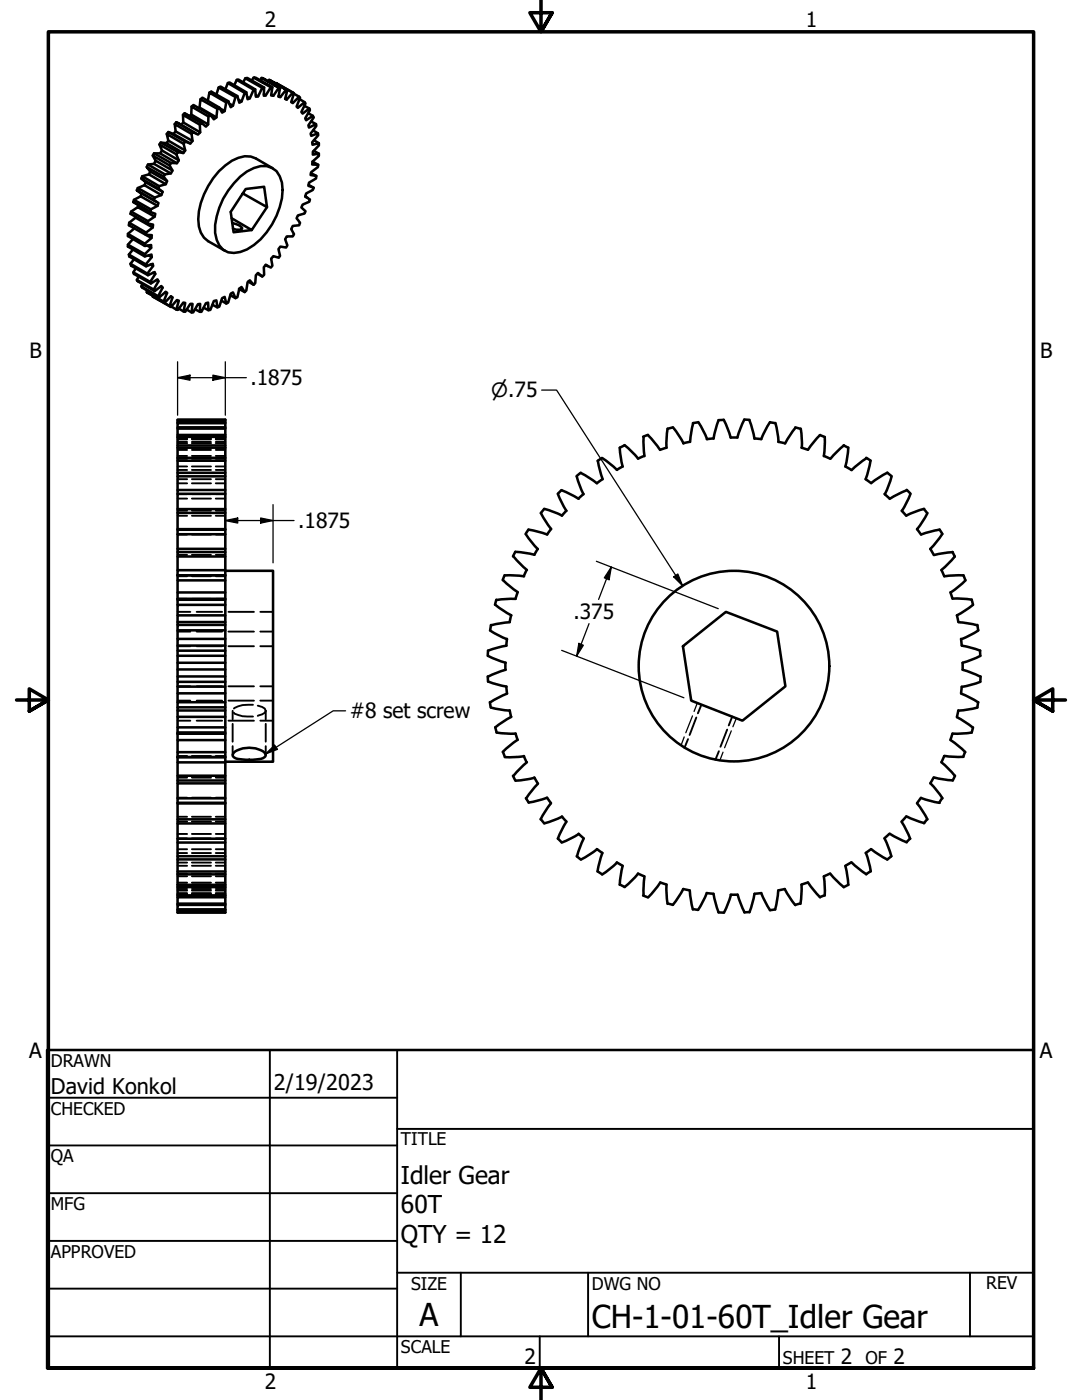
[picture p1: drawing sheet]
<svg xmlns="http://www.w3.org/2000/svg" width="216mm" height="279mm" viewBox="0 0 216 279" stroke-linecap="round" stroke-linejoin="round" font-family="sans-serif">
<!-- layer: Hidden (ANSI) -->
<g fill="none" stroke="#000" stroke-width=".38">
<path d="M35.4 99.5h1.9M35.4 98.6h1.9M35.4 96.5h1.9M35.4 95.6h1.9M35.4 93.8h1.9M35.4 93.1h1.9M35.4 91.6h1.9M35.4 91h1.9M35.4 89.8h1.9M35.4 89.3h1.9M35.4 88.5h1.9M35.4 88.2h1.9"/>
<path d="M35.4 87.7h1.9M35.4 87.5h1.9M35.4 87.3h1.9M38.3 99.5h3.8M38.3 98.6h3.8M38.3 96.5h3.8M38.3 95.6h3.8M38.3 93.8h3.8M38.3 93.1h3.8M38.3 91.6h3.8M38.3 91h3.8M38.3 89.8h3.8"/>
<path d="M38.3 89.3h3.8M38.3 88.5h3.8M38.3 88.2h3.8M38.3 87.7h3.8M38.3 87.5h3.8M38.3 87.3h3.8M43.1 99.5h1.9M43.1 98.6h1.9M43.1 96.5h1.9M43.1 95.6h1.9M43.1 93.8h1.9M43.1 93.1h1.9"/>
<path d="M43.1 91.6h1.9M43.1 91h1.9M43.1 89.8h1.9M43.1 89.3h1.9M43.1 88.5h1.9M43.1 88.2h1.9M43.1 87.7h1.9M43.1 87.5h1.9M43.1 87.3h1.9M35.4 119.5h1.9M35.4 115h1.9M35.4 110.7h1.9"/>
<path d="M35.4 106.7h1.9M35.4 102.9h1.9M35.4 101.9h1.9M38.3 119.5h3.8M38.3 115h3.8M38.3 110.7h3.8M38.3 106.7h3.8M38.3 102.9h3.8M38.3 101.9h3.8M43.1 119.5h1.9M43.1 115h1.9M43.1 110.7h1.9"/>
<path d="M43.1 106.7h1.9M43.1 102.9h1.9M43.1 101.9h1.9M35.4 129h2.6M35.4 122.1h2.6M35.4 126h2.6M35.4 137h2.6M35.4 139.8h2.6M39.2 129h5.1M39.2 122.1h5.1M39.2 126h5.1M39.2 137h5.1"/>
<path d="M39.2 139.8h5.1M45.6 129h5.1M45.6 122.1h5.1M45.6 126h5.1M45.6 137h5.1M45.6 139.8h5.1M51.9 129h2.6M51.9 122.1h2.6M51.9 126h2.6M51.9 137h2.6M51.9 139.8h2.6M35.4 143.8h2.6"/>
<path d="M35.4 159.2h1.9M35.4 155.2h1.9M35.4 150.9h1.9M35.4 146.4h1.9M38.3 159.2h3.8M38.3 155.2h3.8M38.3 150.9h3.8M38.3 146.4h3.8M39.2 143.8h5.1M43.1 159.2h1.9M43.1 155.2h1.9M43.1 150.9h1.9"/>
<path d="M43.1 146.4h1.9M45.6 143.8h5.1M46.4 141.9v1.7M46.4 144.5v3.5M46.4 148.9v1.8M46.7 142.2a5.1 5.1 0 0 0 3.8 .8M50.5 140.7a5.6 5.6 0 0 0-3.8 .7M51.4 140.8a1.8 1.8 0 0 1 1.6 1.1M51.9 143.8h2.6M53 141.9a2.2 2.2 0 0 1-1.6 1M53 141.9v1.7M53 144.5v3.5"/>
<path d="M53 148.9v1.8M137.3 147.5l-.7 1.7M138.9 143.2l-1.3 3.5M140 140.7l-.7 1.7M143.4 149.9l-.7 1.7M145.1 145.6l-1.3 3.4M146.1 143l-.7 1.8M35.4 178.6h1.9M35.4 178.4h1.9M35.4 178.2h1.9M35.4 177.7h1.9M35.4 177.4h1.9"/>
<path d="M35.4 176.5h1.9M35.4 176.1h1.9M35.4 174.9h1.9M35.4 174.4h1.9M35.4 172.8h1.9M35.4 172.1h1.9M35.4 170.2h1.9M35.4 169.5h1.9M35.4 167.3h1.9M35.4 166.4h1.9M35.4 164h1.9M35.4 163h1.9"/>
<path d="M38.3 178.6h3.8M38.3 178.4h3.8M38.3 178.2h3.8M38.3 177.7h3.8M38.3 177.4h3.8M38.3 176.5h3.8M38.3 176.1h3.8M38.3 174.9h3.8M38.3 174.4h3.8M38.3 172.8h3.8M38.3 172.1h3.8M38.3 170.2h3.8"/>
<path d="M38.3 169.5h3.8M38.3 167.3h3.8M38.3 166.4h3.8M38.3 164h3.8M38.3 163h3.8M43.1 178.6h1.9M43.1 178.4h1.9M43.1 178.2h1.9M43.1 177.7h1.9M43.1 177.4h1.9M43.1 176.5h1.9M43.1 176.1h1.9"/>
<path d="M43.1 174.9h1.9M43.1 174.4h1.9M43.1 172.8h1.9M43.1 172.1h1.9M43.1 170.2h1.9M43.1 169.5h1.9M43.1 167.3h1.9M43.1 166.4h1.9M43.1 164h1.9M43.1 163h1.9"/>
</g>
<!-- layer: Visible (ANSI) -->
<g fill="none" stroke="#000" stroke-width=".51">
<path d="M40 19.8l.4-.3 3.4 2M41.8 18.5l.4-.2 3.3 1.9M43.6 17.5l-.4 1.4M45.5 16.6l-.5 1.2M47.2 15.9l-.5 1.1M47.4 19.2l-3.4-1.9-.4 .2 3.4 1.9M47.6 19.9l.6 .4M49 15.6l-.5 .8M49.1 18.4l-3.3-2-.3 .2 3.3 1.9M49.3 19.4l.5 .2M50.6 15.5l-.4 .6M50.9 17.8l-3.3-1.9h-.4l3.4 2"/>
<path d="M51.1 19l.4 .2M52.2 15.6l-.3 .4M52.6 18.8l.4 .3M52.7 17.5l-3.4-1.9h-.3l3.3 1.9M53.7 15.9l-.2 .3M54 17.4l-3.4-1.9h.4l3.4 1.9M54.2 18.9l.3 .2M55.1 16.6h-.1M55.6 19.2l.3 .2M55.6 17.5l-3.4-1.9 3.7 2M56.9 19.7l.3 .2M57.1 17.9l-3.4-2 3.6 2.1"/>
<path d="M58.4 18.5l-3.3-1.9 3.4 1.9M58.7 18.7l1 .6M59.8 19.8l1 .6M26.7 39.9l1.4-.7 3.3 1.9M27.3 38l.2-.5 3.4 1.9M27.5 37.5l1.3-.5 3.4 1.9M28.2 35.6l.2-.4 3.3 1.9M28.3 38.6l-.2 .6M28.4 35.2l1.3-.4 3.4 2M28.8 37l.3-.6 3.3 1.9M29.1 36.4l-.9-.8 3.4 2M29.3 33.3l.2-.5 3.4 2"/>
<path d="M29.5 32.8l1.2-.1 3.4 1.9M29.7 34.8l.3-.6 3.3 1.9M30 34.2l-.7-.9 3.3 1.9M30.5 31.1l.2-.5 3.4 1.9M30.7 39.9l-3.4-1.9 3.9 2.3M30.7 32.7l.4-.6 3.3 1.9M30.7 30.6h1.2l3.4 2M31.1 32.1l-.6-1 3.3 1.9M31.8 28.8l.3-.4 3.4 2M31.9 30.6l.4-.6 3.4 2M32.1 28.4l1.1 .2 3.4 1.9M32.3 30l-.5-1.2 3.4 2"/>
<path d="M33.2 28.6l.4-.5 3.4 1.9M33.3 26.7l.3-.3 3.4 1.9M33.6 28.1l-.3-1.4 3.3 2M33.6 26.4l1 .3 3.4 1.9M34.6 26.7l.5-.5 3.3 1.9M34.9 24.8l.3-.4 3.3 2M35.1 26.2l-.2-1.4 3.3 1.9M35.2 24.4l3.9 2.2M36.1 24.9l.5-.5 3.3 2M36.6 24.4l-.1-1.5 3.4 2M36.8 22.6l3.4 1.9-3.4-1.9-.3 .3M37.8 23.2l.4-.3 3.3 1.9"/>
<path d="M38.2 22.9v-1.6l3.4 1.9M38.2 21.3l.4-.3 3.4 1.9M39.6 21.6l.2-.1 3.4 1.9M39.8 21.5l.2-1.7 3.4 1.9M40.2 24.5l.9 .8 .4-.5 .1-1.6 .4-.3 .7 .9 .5-.4 .2-1.7 .4-.2 .5 1 .5-.3 .3-1.8 .4-.2 .5 1.2 .5-.3 .5-1.7 .4-.2 .4 1.3 .4-.2 .6-1.8 .3-.1 .3 1.4 .4-.2 .8-1.7 .3-.1 .2 1.5 .4-.1 .8-1.7h.4l-.1 1.6h.4l1-1.7h.4l-.3 1.7h.4l1.1-1.6 .3 .1-.3 1.7 .3 .1 1.2-1.5 .2 .1-.4 1.7 .3 .2 1.2-1.4 .3 .1-.6 1.8 .3 .2 1.3-1.3 .2 .2-.7 1.8 .2 .2 1.4-1.1 .2 .2-.9 1.8 .3 .3 1.3-1 .1 .3-.9 1.6 .2 .4 1.3-.9 .2 .3-1.1 1.6 .2 .5 1.4-.7v.3l-1.1 1.6 .1 .4 1.3-.5 .1 .4-1.2 1.4 .1 .5 1.2-.3v.4l-1.2 1.3v.6l1.2-.2v.4l-1.2 1.2-.1 .5 1.2 .1-.1 .4-1.3 1.1-.1 .5 1.1 .2v.5l-1.4 .8-.2 .7 1.1 .4-.2 .4-1.3 .7-.2 .6 .9 .6-.1 .5-1.3 .5-.3 .6 .9 .8-.2 .4-1.4 .4-.2 .6 .7 .8-.2 .6-1.3 .1-.3 .6 .6 1-.3 .5h-1.2l-.3 .6 .4 1.2-.2 .4-1.2-.2-.3 .5 .3 1.4-.3 .3-1.1-.3-.4 .5 .3 1.4-.4 .4-1-.6-.4 .5 .1 1.6-.4 .3-.8-.7-.4 .4-.2 1.6-.3 .3-.8-.9-.4 .4-.3 1.7-.3 .3-.6-1-.4 .3-.4 1.7-.4 .2-.5-1.1-.5 .2-.5 1.8-.4 .2-.3-1.4-.5 .3-.5 1.7-.4 .1-.2-1.4-.5 .2-.7 1.7-.4 .1-.1-1.5-.4 .1-.9 1.7h-.3v-1.6l-.4 .1-1 1.7h-.3l.2-1.8h-.4l-1 1.6h-.4l.4-1.7-.4-.1-1.1 1.4h-.3l.5-1.8-.4-.1-1.2 1.4-.3-.2 .6-1.7-.3-.3-1.2 1.3-.3-.2 .7-1.7-.2-.3-1.4 1.2-.1-.3 .8-1.7-.2-.3-1.3 1-.2-.3 .9-1.7-.2-.3-1.3 .8-.1-.3 1-1.6-.1-.4-1.4 .6-.1-.3 1.1-1.5v-.5l-1.4 .5v-.3l1.2-1.5-.1-.5-1.3 .4v-.5l1.3-1.2v-.6l-1.3 .2v-.5l1.3-1.1 .1-.6h-1.2v-.5l1.4-1v-.6l-1.1-.2 .1-.5 1.4-.9 .1-.5-1-.4 .1-.5 1.3-.7 .2-.6-.9-.6 .2-.5 1.3-.5 .2-.6-.8-.7 .1-.5 1.4-.3 .2-.7-.7-.9 .3-.4 1.2-.2 .3-.6-.6-1 .3-.5 1.2 .1 .4-.6-.5-1.2 .3-.4 1.1 .1 .4-.5-.4-1.3 .4-.4 1 .3 .4-.5-.2-1.4 .3-.3 1 .5 .4-.5v-1.5zM41.5 20.1l.3-1.6 3.3 1.9M43.8 21.6l1 .6M45.8 20.7l.7 .4M47.9 35.2a7.1 7.1 0 0 1 5.3-2.1 3.7 3.7 0 0 1 3.1 3.3 14 14 0 0 1-4.3 11.4 7.4 7.4 0 0 1-6.5 2.6 4.2 4.2 0 0 1-2.6-3.9 14.8 14.8 0 0 1 5-11.3zM48.5 38.6l4.8 2.7-.6-4-3.7 .4-3 4.6 .6 4.1 3.6-.5M54.4 33.6l-3.3-2a4.7 4.7 0 0 0-4.8 .5 15.1 15.1 0 0 0-6.7 11.7 4.9 4.9 0 0 0 1.9 4.3l3.4 1.9M60.8 21.1l.9 .6"/>
<path d="M60.9 39.2l.5 .3M61.5 22.6l.9 .5M61.6 36.9l.9 .6M62 34.5l1.1 .6M62.1 24.3l1 .5M62.4 32.3l1.1 .6M62.5 26l.9 .6M62.6 30.1l1 .6M62.7 28l.9 .6M25.8 44.4l1.3-1 3.4 2M26.2 42.2l1.3-.9 3.4 1.9M26.5 49.8l-.8 1"/>
<path d="M26.5 47.7l-1 1.1M26.7 51.8l-.7 .8M26.8 45.6l-1.3 1.1M27.1 53.5l-.5 .9M27.1 43.2v.2M27.6 40.9l-.1 .4M27.7 55.2l-.4 .7M28.4 56.7l-.2 .5M28.9 50.7l-3.4-1.9v.4l3.4 2M28.9 48.6l-3.4-1.9v.4l3.4 2M29.1 52.8l-3.4-2 .1 .4 3.3 1.9M29.1 46.4l-3.3-2-.1 .6 3.4 1.9"/>
<path d="M29.2 46.9l1 .6M29.4 54.6l-3.4-2 .2 .4 3.3 1.9M29.4 58l-.1 .3M29.4 49l.8 .5M29.5 44.1l-3.3-1.9-.2 .5 3.4 1.9M29.7 51l.6 .3M30 56.3l-3.4-1.9 .1 .3 3.4 1.9M30 52.8l.5 .3M30.1 41.8l-3.4-1.9-.1 .4 3.4 2M30.5 59.1v.1M30.5 54.4l.5 .3M30.7 57.8l-3.4-1.9 .2 .2 3.4 2"/>
<path d="M31.2 55.9l.4 .2M31.6 59.1l-3.4-1.9 .2 .2 3.3 2M32.1 57.2l.3 .2M33 58.3l.3 .2M34.1 59.2l.3 .2M46 58.9l1 .6M46.4 44.5a2.77 2.77 0 0 1 1.9 1l-.1 .3h-.4l-1.3-.1M47.7 57.7l1.1 .6M49.5 56.2l1.1 .6M51.4 54.6l.9 .6M53 52.9l.5 .2M53.3 41.3l-3.1 4.6-4-2.3"/>
<path d="M32.6 60.2l-3.3-1.9 3.6 2.1M33.8 61.1l-3.3-1.9 3.5 2M34.2 61.2l1 .6M35.7 61.6l.9 .6M37.3 61.8l.9 .6M38.9 61.7l1 .5M40.6 61.4l1 .5M42.4 60.8l1 .5M44.2 60l.9 .6M35.4 83.8h9.6v98.3h-9.6h9.6M45 98.6h-9.6v3M45 97.8h-9.6v.8"/>
<path d="M45 95.1h-9.6v2.7M45 94.4h-9.6v.7M45 91.9h-9.6v2.5M45 91.4h-9.6v.5M45 89.3h-9.6v2.1M45 88.9h-9.6v.4M45 87.2h-9.6v1.7M45 86.8h-9.6v.4M45 85.5h-9.6v1.3M45 85.3h-9.6v.2M45 84.5h-9.6v.8M45 84.3h-9.6v.2"/>
<path d="M45 83.8h-9.6v.5M111.3 98.5l1.7 3.5M112.1 97.8l3.4 1.8M112.1 97.8l-.8 .7M115.1 95.1l1.3 3.5M115.9 94.3l-.8 .7M115.9 94.4l3.2 2.1M116.4 98.6l-1 .9M119.2 92l.9-.6 3 2.4M119.3 92l1 3.6M120.2 95.6l-1.1 .8M124.2 93.1l-1.1 .7"/>
<path d="M124.6 88.9l-.9 .5 .2 1.8 .3 1.9M124.6 88.8l2.7 2.7M128.4 87.2l.2 3.8M128.5 91l-1.2 .5M129.3 86.8l2.4 3M129.3 86.8l-1 .4M133.2 85.6l-.2 3.8-1.3 .4M134.2 85.3l-1 .3M134.3 85.3l2.1 3.2M137.6 88.2l-1.3 .3M138.3 84.4l-.6 3.8M139.3 84.3l-1 .1"/>
<path d="M139.3 84.2l1.8 3.4M142.4 87.5l-1.4 .1M144.4 83.8l-1 .1-1 3.6M144.4 83.8l1.4 3.5M145.8 87.3h1.3M149.5 83.9l1 3.7M149.6 83.8l-1.1-.1-1.4 3.6M153.6 84.2l-1.7 3.4-1.3-.1M153.6 84.3l1.1 .1M154.7 84.4l.6 3.8M155.3 88.2l1.3 .3M158.7 85.3l1 .3"/>
<path d="M158.7 85.3l-2 3.2M159.8 85.6l.2 3.8M159.9 89.3l1.3 .5M163.6 86.8l1 .4M163.7 86.8l-2.5 3M164.4 91l1.2 .5M164.6 87.2l-.2 3.8M168.3 88.9l1 .4-.6 3.8 1.2 .7M168.4 88.9l-2.7 2.7M172.8 91.4l.9 .6-1 3.6 1.1 .8M172.9 91.5l-3 2.3M176.5 98.6l1 .9"/>
<path d="M177.9 95l-.9-.7-3.2 2.1M177.9 95.1l-1.3 3.5M180.9 97.8l.7 .7M180.9 97.8l-3.4 1.8M181.7 98.6l-1.7 3.4M35.4 119.5v.2M35.4 119.5h9.6M45 113.9h9.5v38.1h-9.5M45 119.7h-9.6v1M45 118.2h-9.6v1.3M45 115.8h-9.6v2.4M45 113.8h-9.6v1h9.6h-9.6v1"/>
<path d="M45 111.1h-9.6v2.7M45 110.2h-9.6v.9M45 109.5h-9.6v.7M45 106.6h-9.6v2.9M45 105.7h-9.6v.9M45 105.6h-9.6v.1M45 102.4h-9.6v3.2M45 101.6h-9.6v.8M99 119.7l-.2 1M100.4 115.8l2.9 2.4M100.7 114.8l-.4 1M100.7 114.8l3.9 .2"/>
<path d="M102.5 111l2.6 2.8M102.8 110.1l-.4 .9M102.9 110.1l3.7 .6M102.9 119.5l-3.8 .2M103.3 118.2l-.4 1.3M104.9 106.6l2.4 3M105.1 113.8l-.6 1.2M105.4 105.7l-.5 .9M105.5 105.7l3.7 1M107.3 109.5l-.7 1.2M107.9 102.4l2.1 3.2M108.6 101.6l-.7 .8"/>
<path d="M108.6 101.5l3.6 1.4M110 105.6l-.8 1.1M113 101.9l-.9 1M183 105.6l.8 1.1M184.4 101.6l.6 .8M184.4 101.5l-3.6 1.4-.9-1M185.1 102.4l-2.1 3.2M187.5 105.7l.5 .9M187.5 105.7l-3.7 1M187.9 113.8l.5 1.2M188 106.6l-2.4 2.9 .7 1.2M189.6 118.2l.5 1.3"/>
<path d="M190 110.1l.5 1M190.1 119.5h1.9l1.9 .2 .3 1M190.1 110.2l-3.7 .6M190.5 111.1l-2.7 2.7M192.2 114.8l-3.8 .2M192.2 114.8l.4 1M192.7 115.8l-3 2.4M45 138.4h-9.6v1.7M45 137h-9.6v1.4M45 136.1h-9.6v.9M45 135h-9.6v1.1M45 133.6h-9.6v1.4"/>
<path d="M45 132.3h-9.6v1.3M45 130.9h-9.6v1.4M45 129.9h-9.6v1M45 128.8h-9.6v1.1M45 127.5h-9.6v1.3M45 125.8h-9.6v1.7M45 124.7h-9.6v1.1M45 124.1h-9.6v.6M45 122.8h-9.6v1.3M45 120.7h-9.6v2.1M97.3 135l.1 1M97.4 130.9l3.5 1.4"/>
<path d="M97.4 136l3.7 1M97.8 125.8l3.4 1.8M98 124.7l-.2 1.1M98.9 120.7l3.1 2.1M100.8 132.3v1.3M100.9 133.7l-3.5 1.3M101 137l.2 1.4M101.1 128.9l-3.7 1-.1 1M101.2 127.5l-.2 1.3M101.2 138.4l-3.4 1.8M101.7 124.2l-3.7 .6M102 122.8l-.3 1.3"/>
<path d="M136.3 129l8.5-6.9 10.3 3.9 1.6 11-8.6 6.8-10.2-4zM191.3 124.2l3.7 .6M191.8 127.5l.1 1.4 3.7 1M191.8 138.4l3.4 1.8M191.9 137l-.1 1.4M192.1 133.7l3.5 1.3M192.1 132.3v1.3M194.1 120.7l-1.5 1.1-1.7 1 .3 1.3M195 124.7l.2 1M195.2 125.8l-3.4 1.8M195.5 129.8l.1 1.1-3.5 1.4M195.6 136.1l-3.7 1"/>
<path d="M195.7 135l-.1 1M35.4 146.4v1.3M35.4 151.1v1M35.4 151.1h9.6M35.4 146.4h9.6M45 159.3h-9.6v.9M45 156.3h-9.6v3M45 155.8h-9.6v.5M45 154.8h-9.6v1M45 152.1h-9.6v2.7M45 151.1h-9.6M45 150.1h-9.6v1"/>
<path d="M45 147.7h-9.6v2.4M45 146.2h-9.6v.2M45 145.2h-9.6v1M45 143.1h-9.6v2.1M45 141.8h-9.6v1.3M45 141.2h-9.6v.6M45 140.1h-9.6v1.1M46.7 150.2a5.4 5.4 0 0 1 6.1 0l.2 .5a1.24 1.24 0 0 1-1.4 .8 9.6 9.6 0 0 1-4.9-.4l-.3-.4zM97.7 140.1l.2 1.1M97.9 141.2l3.8 .6M99.1 146.2l3.8 .2M100.4 150.1l.3 .9"/>
<path d="M101.7 141.8l.3 1.3M102 143.1l-3.2 2.1 .3 1M102.4 154.8l.4 1M102.9 146.4l.4 1.3-1.6 1.1-1.4 1.3M104.5 150.9l.6 1.2M104.6 150.9l-3.9 .2M104.9 159.3l.6 .9 1.8-.4 1.9-.6 .7 1.1M105.1 152.1l-2.6 2.7M106.6 155.2l.7 1.1M106.6 155.2l-3.7 .6M107.4 156.4l-2.4 3M183.8 159.2l-.8 1.1"/>
<path d="M183.8 159.3l3.7 .9M185.7 156.3l2.4 3M186.3 155.2l-.7 1.1M188 159.3l-.6 .9M188.4 150.9l-.6 1.2 2.7 2.7M188.4 150.9l3.8 .1M189.7 147.7l2.9 2.4M190.1 146.4l-.5 1.3M190.6 154.8l-.5 .9-3.7-.5M190.9 143.1l3.2 2.1M191.2 141.8l-.3 1.3M192.6 150.1l-.4 1"/>
<path d="M194.2 145.2l-.3 1-3.8 .2M195 141.2l-3.7 .6M195.2 140.1l-.2 1.1M45 179.1h-9.6v1.2M45 178.7h-9.6v.4M45 177h-9.6v1.7M45 176.6h-9.6v.4M45 174.5h-9.6v2.1M45 173.9h-9.6v.6M45 171.5h-9.6v2.4M45 170.9h-9.6v.6M45 168.1h-9.6v2.8"/>
<path d="M45 167.4h-9.6v.7M45 164.3h-9.6v3.1M45 163.5h-9.6v.8M45 160.3h-9.6v3.2M45 160.2h-9.6v.1M107.9 163.5l.7 .8M109.9 160.3l-2 3.2M111.3 167.3l.8 .8M112.1 163l.9 1M112.2 163l-3.6 1.3M113 164l-1.7 3.4M115.1 170.9l.8 .6"/>
<path d="M115.4 166.4l1 .9M115.5 166.4l-3.4 1.8M116.5 167.3l-1.4 3.6M120.2 170.2l-1.1-.7-3.2 2M120.2 170.2l-1 3.7 .9 .6M123.1 172.1l1.1 .7M123.1 172.1l-3 2.4M123.7 176.5l.9 .5M124.2 172.8l-.5 3.8M127.3 174.3l1.2 .6M127.3 174.4l-2.7 2.7M128.3 178.7l1 .4"/>
<path d="M128.6 174.9l-.2 3.8M131.7 176.1l1.3 .4M131.8 176.1l-2.5 3M133 176.6l.2 3.8M137.6 177.7l-1.3-.3-.9 1.7-1.2 1.5-1-.3M137.6 177.7l.7 3.8M145.8 178.6h1.3M145.9 178.6l-1.4 3.5M147.2 178.5l1.4 3.6M155.3 177.7l-.6 3.8-1.1 .1-1.7-3.4-1.4 .2-1 3.7M155.3 177.7l1.3-.3 1 1.7 1.1 1.5M159.9 176.6l-.2 3.8"/>
<path d="M161.2 176.1l-1.3 .4M161.2 176.1l2.4 3M164.4 174.9l.2 3.8M164.6 178.7l-1 .3M165.6 174.3l-1.2 .6M168.7 172.8l.6 3.8-.9 .4-2.7-2.6M169.9 172.1l-1.2 .7M169.9 172.1l3 2.4M172.8 170.2l1 3.7M173.7 173.9l-.9 .6M173.8 169.5l-1.1 .7M177.5 166.4l-1 .9 1.4 3.6-.8 .6-3.3-2"/>
<path d="M177.5 166.4l3.4 1.7M179.9 164l1.7 3.4M180.8 163l-.9 1M180.9 162.9l3.5 1.4M181.6 167.3l-.7 .8M183 160.3l2.1 3.2M185 163.5l-.6 .8M45 181.6h-9.6v.5M45 181.5h-9.6v.1M45 180.6h-9.6v.9M45 180.3h-9.6v.3M138.3 181.4l1 .2 .9-1.6 .8-1.8 1.4 .2 1 3.7h1"/>
<path d="M149.5 182l-1 .1M159.7 180.3l-1 .3"/>
<circle cx="146.5" cy="132.9" r="19"/>
</g>
<circle cx="35.4" cy="114.8" r=".25" fill="#000"/>
<!-- layer: Hidden Narrow (ANSI) -->
<path d="M136.5 147.1l-.6 1.7M138.2 142.9l-1.4 3.3M139.1 140.3l-.6 1.7M144.3 150.1l-.7 1.7M145.9 145.9l-1.3 3.3M146.9 143.3l-.7 1.7" fill="none" stroke="#000" stroke-width=".25"/>
<!-- layer: Border (ANSI) -->
<path d="M107.9 0v6.4l-2.2-3.9h4.5l-2.3 3.9 2.3-3.9M3.3 139.7h6.4l-3.9-2.2v4.4l3.9-2.2-3.9 2.2M212.6 139.7h-6.4l3.9-2.2v4.4l-3.9-2.2 3.9 2.2M9.7 273v-266.6h196.5v266.6h-196.5h196.5M110.2 276.9l-2.3-3.9 2.3 3.9h-4.5l2.2-3.9v6.4" fill="none" stroke="#000" stroke-width=".7"/>
<!-- layer: Title (ANSI) -->
<g fill="none" stroke="#000" stroke-width=".38">
<path d="M9.4 219.1h69.8M53.8 209.5v63.5M79.2 209.5v63.5M9.4 228.6h69.8M9.4 238.1h69.8M79.2 225.3h127M9.4 247.6h69.8M9.4 257.2h69.8M79.2 254h127M91.9 254v12.7M117.3 254v12.7M193.5 254v12.7"/>
<path d="M9.4 266.7h196.8M107.7 266.7v6.3M155.4 266.7v6.3"/>
</g>
<path d="M9.4 209.5h196.8v63.5h-196.8z" fill="none" stroke="#000" stroke-width=".51"/>
<!-- layer: Dimension (ANSI) -->
<g fill="none" stroke="#000" stroke-width=".25">
<path d="M35.4 75.4l2.5-.5v1zM35.4 75.4h13.7M35.4 72.2v10.7M42.5 74.9l2.5 .5-2.5 .5zM45 72.2v10.7M108.1 77.9h3l25.1 39M45 103.9l2.4-.5v1zM45 100.7v11.6M45 103.9h13.7M52 103.4l2.5 .5-2.5 .5zM54.5 100.7v11.6M119 112l24.3 9.5"/>
<path d="M122 113.2l-.5 2.5-.9-.4zM122 113.2l-2.6 6.4M134.4 115.1l.9-.5 .9 2.3zM112.1 129.8l24.4 9.5M115.5 128.4l.9 .4-1.3 2.1zM117.5 124.5l-2.4 6.4"/>
</g>
<g fill="#000">
<path d="M35.4 75.4l2.5-.5v1z" fill-rule="evenodd"/>
<path d="M42.5 74.9l2.5 .5-2.5 .5z" fill-rule="evenodd"/>
<path d="M45 103.9l2.4-.5v1z" fill-rule="evenodd"/>
<path d="M52 103.4l2.5 .5-2.5 .5z" fill-rule="evenodd"/>
<path d="M122 113.2l-.5 2.5-.9-.4z" fill-rule="evenodd"/>
<path d="M134.4 115.1l.9-.5 .9 2.3z" fill-rule="evenodd"/>
<path d="M115.5 128.4l.9 .4-1.3 2.1z" fill-rule="evenodd"/>
</g>
<!-- layer: Symbol (ANSI) -->
<path d="M53 150.5l1.8-1.8 .6 .8zM69 141.9h-2.5l-13.5 8.6" fill="none" stroke="#000" stroke-width=".25"/>
<path d="M53 150.5l1.8-1.8 .6 .8z" fill-rule="evenodd" fill="#000"/>
<g font-size="6.3">
<text x="83.7" y="264.5">A</text>
<text x="118.1" y="265">CH-1-01-60T_Idler Gear</text>
</g>
<g font-size="4.9">
<text x="80" y="236.3">Idler Gear</text>
<text x="80" y="242.1">60T</text>
<text x="80" y="248">QTY = 12</text>
</g>
<g font-size="4.3">
<text x="10.2" y="218.2">David Konkol</text>
<text x="54.6" y="217.6">2/19/2023</text>
</g>
<g font-size="4.2">
<text x="52.8" y="5.3">2</text>
<text x="160.8" y="5.3">1</text>
<text x="5.9" y="71.4">B</text>
<text x="207.6" y="71.4">B</text>
<text x="50" y="76.9">.1875</text>
<text x="59.5" y="105.4">.1875</text>
<text x="114.4" y="123.6">.375</text>
<text x="69.8" y="143.4">#8 set screw</text>
<text x="5.8" y="211.1">A</text>
<text x="207.5" y="211.1">A</text>
<text x="104.6" y="272.3">2</text>
<text x="167.8" y="272.2">2</text>
<text x="178.3" y="272.2">2</text>
<text x="52.8" y="277.1">2</text>
<text x="160.8" y="277.1">1</text>
</g>
<text font-size="3.9" x="98" y="79.3">⌀.75</text>
<g font-size="3.5">
<text x="10.2" y="212.9">DRAWN</text>
<text x="10.2" y="222.4">CHECKED</text>
<text x="10.2" y="232">QA</text>
<text x="80" y="228.6">TITLE</text>
<text x="10.2" y="241.5">MFG</text>
<text x="10.2" y="251">APPROVED</text>
<text x="82" y="257.4">SIZE</text>
<text x="118.1" y="257.4">DWG NO</text>
<text x="196.8" y="257.3">REV</text>
<text x="80" y="270.1">SCALE</text>
<text x="156.2" y="272.2">SHEET</text>
<text x="172.7" y="272.2">OF</text>
</g>
</svg>
